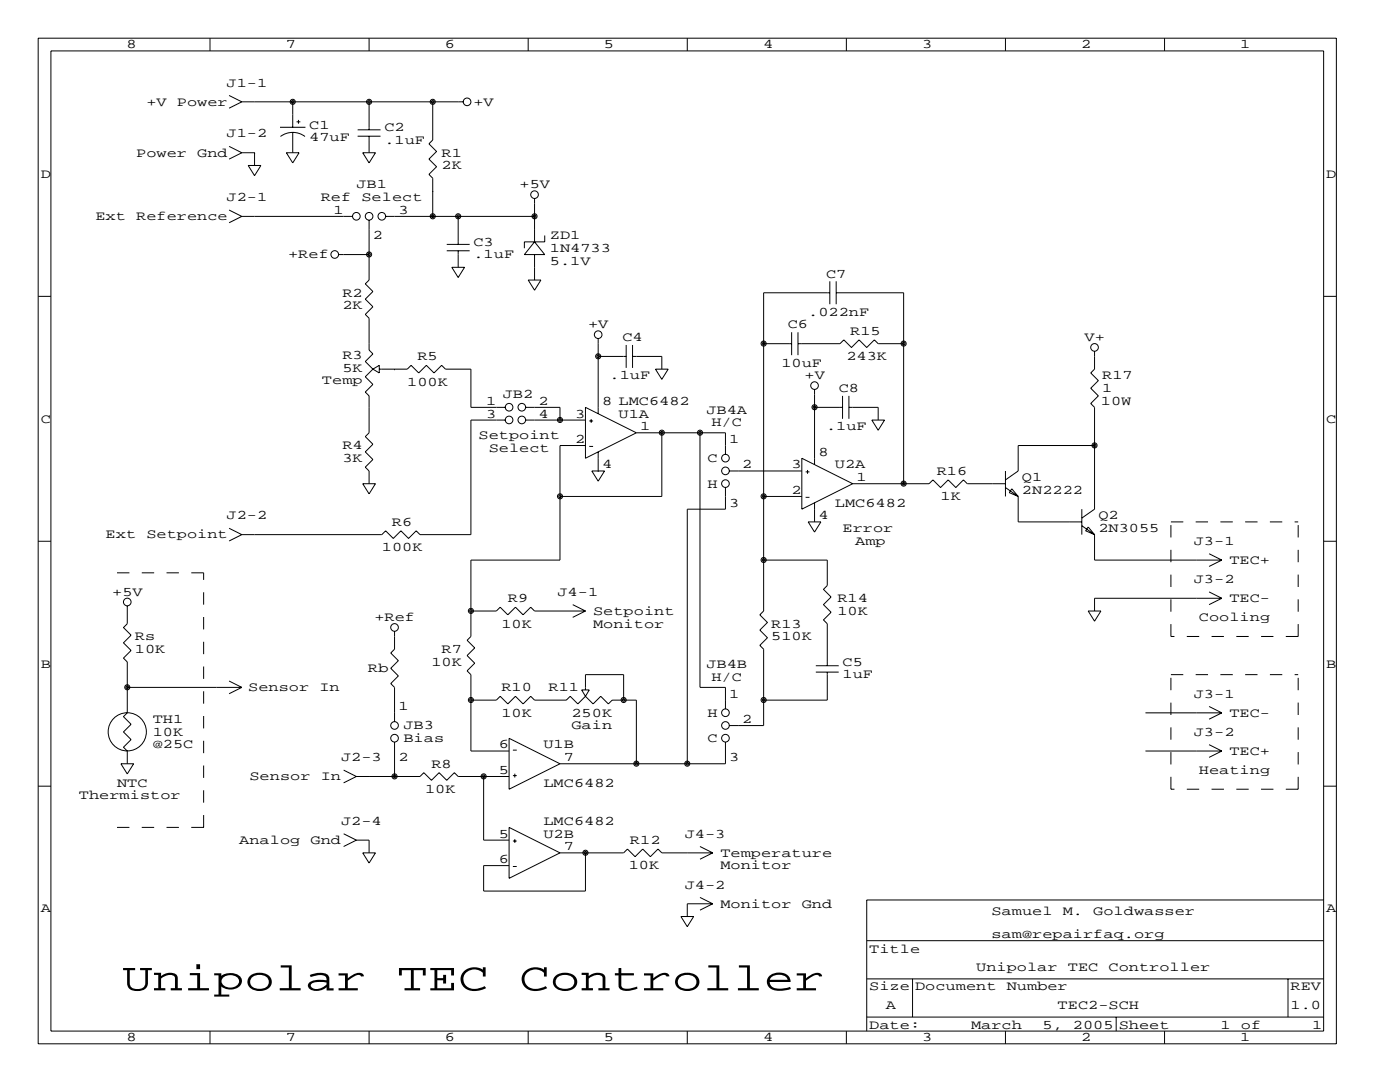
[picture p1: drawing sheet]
<svg xmlns="http://www.w3.org/2000/svg" width="279mm" height="216mm" viewBox="0 0 279 216" stroke-linecap="round" stroke-linejoin="round" font-family="sans-serif">
<g fill="none" stroke="#000" stroke-width=".2">
<path d="M7.6 7.6h259.1v200.7h-259.1zM10.2 10.2h254v195.5h-254zM41.9 7.6v2.6M45.7 19l2.6 1.3M73.7 7.6v2.6M105.4 7.6v2.6M137.2 7.6v2.6M168.9 7.6v2.6M200.7 7.6v2.6M232.4 7.6v2.6M45.7 29.2l2.6 1.3M48.3 20.3h44.2"/>
<path d="M48.3 30.5h2.5M48.3 30.5l-2.6 1.2M48.3 20.3l-2.6 1.3M49.5 33h2.6l-1.3 2.1zM50.8 30.5h.1M50.8 30.5v2.5M55.9 25.4h5.1M56 27.2a4.1 4.1 0 0 1 4.9 0M57.1 30.5h2.6l-1.3 2zM58.4 20.3h.1M58.4 20.3v5.1M58.4 26.4v4.1"/>
<path d="M59.2 24.3h.7M59.6 23.9v.8M71.4 27.2h4.5M71.4 25.9h4.5M72.4 30.5h2.5l-1.2 2zM73.7 20.3v5.6M73.7 27.2v3.3M86.4 38.1h.1M86.4 20.3v7.6l-.8 .8 1.5 1.5-1.5 1.5 1.5 1.6-1.5 1.5 .8 .8v7.6M106.7 39.6v8.7M7.6 59.1h2.6M45.7 41.9l2.6 1.3"/>
<path d="M48.3 43.2l-2.6 1.2M48.3 43.2h22.1M67.6 50.8h6.1M73.7 43.9v12l-.8 .7 1.5 1.6-1.5 1.5 1.5 1.5-1.5 1.5 .8 .8v6.3l.7 .8-1.5 1.5 1.5 1.6M77 43.2h29.7M86.4 43.2h.1M89.2 50h4.5M89.2 48.8h4.5M90.2 53.3h2.5l-1.3 2.1zM91.4 43.2v5.6M91.4 50v3.3M105.4 55.9h2.5l-1.2 2z"/>
<path d="M106.7 43.2h.1M106.7 50.8v5.1M106.7 48.3l2 2.5h-4.1zM108.7 47v1.3h-4.1v1.2M165.6 58.4h-13.2v63.5l-.8 .8 1.6 1.5-1.6 1.5 1.6 1.6-1.6 1.5 .8 .7v15.3h-6.9M165.6 56.1v4.6M166.9 58.4h13.4v38.1M166.9 56.1v4.6M264.2 59.1h2.5M74.4 73.7l-1.5 1.5 1.5 1.5-1.5 1.5 .8 .8v7.4l-.8 .7 1.5 1.5-1.5 1.6 1.5 1.5-1.5 1.5 .8 .8v2.5M74.4 73.7l1.3-.8v1.5zM75.7 73.7h5.6l.7-.8 1.6 1.5 1.5-1.5 1.5 1.5 1.5-1.5 .8 .8h5.1v7.6h6.8"/>
<path d="M78.7 73.7h.1M119.4 67.6v14.9M119.4 71.1h5.6M125 68.8v4.6M126.2 71.1h5.9v2.6M126.2 68.8v4.6M130.8 73.7h2.5l-1.2 2zM152.4 68.6h5.6M158 66.3v4.6M159.3 68.6h8.3l.8-.8 1.5 1.5 1.5-1.5 1.6 1.5 1.5-1.5 .8 .8h5M159.3 66.3v4.6M162.6 77.7v15"/>
<path d="M168.1 79v4.6M169.4 79v4.6M218.4 70.1v3.6l-.7 .7 1.5 1.5-1.5 1.6 1.5 1.5-1.5 1.5 .7 .8v20.3l-2.5 1.8M72.4 96.5h2.5l-1.2 2.1zM100.8 83.8h-6.8v22.9h-10.2l-.7-.8-1.6 1.5-1.5-1.5-1.5 1.5-1.5-1.5-.8 .8h-27.9M104.9 83.8h11.9M104.9 81.3h6.9v2.5M116.8 81.3l10.2 5.1-10.2 5zM116.8 88.9h-5v22.9h-17.8v15.2l-.8 .8 1.5 1.5-1.5 1.5 1.5 1.5-1.5 1.6 .8 .7v15.3h7.6M117.6 84h.8M117.6 89.1h.8M118 83.6v.8"/>
<path d="M118.1 94h2.5l-1.2 2zM119.4 94h.1M119.4 90.2v3.8M127 86.4h17.8v4.3M132.1 86.4h.1M132.1 86.4v12.7h-20.3M139.7 86.4v50.8h5.1v4.3M144.8 97.3v4.3h-7.6v50.8M145.5 94h14.5M152.4 99.1h7.6M160 91.4l10.2 5.1-10.2 5.1zM160.8 94.2h.7"/>
<path d="M160.8 99.2h.7M161.2 93.8v.7M162.6 81.3h5.5M169.4 81.3h5.9v2.5M170.2 96.5h15.2l.8-.7 1.5 1.5 1.5-1.5 1.6 1.5 1.5-1.5 .7 .7h7.7M174 83.8h2.5l-1.2 2.1zM180.3 96.5h.1M200.7 94v5.1M200.7 97.3l2.5 1.8M201.9 97.5l1.3 1.6-1.8-.8zM203.2 99.1v5h12.7M218.4 88.9h-15.2v5.1l-2.5 1.8"/>
<path d="M7.6 108h2.6M45.7 105.4l2.6 1.3M48.3 106.7l-2.6 1.2M152.4 111.8h12.7v5l-.8 .8 1.6 1.5-1.6 1.5 1.6 1.6-1.6 1.5 .8 .8v8.3M161.3 104.1h2.5l-1.2 2.1zM162.6 100.3v3.8M215.9 101.6v5.1M215.9 104.9l2.5 1.8M217.2 105.2l1.2 1.5-1.7-.8zM218.4 106.7v5.1h25.4M241.3 110.5l2.5 1.3M241.3 118.1l2.5 1.3"/>
<path d="M243.8 119.4h-25.4v2.5M243.8 111.8l-2.5 1.2M243.8 119.4l-2.5 1.2M264.2 108h2.5M25.4 137.2h.1M25.4 120.9v3.6l-.8 .7 1.6 1.5-1.6 1.6 1.6 1.5-1.6 1.5 .8 .8v10.1l-.8 .8 1.6 1.5-1.6 1.5 1.6 1.6-1.6 1.5 .8 .8v2.5M25.4 137.2h22.9M45.7 135.9l2.6 1.3M48.3 137.2l-2.6 1.2M78.7 126v3.5l-.7 .8 1.5 1.5-1.5 1.5 1.5 1.6-1.5 1.5 .7 .8v6.8M94 121.9h5.1l.7-.7 1.5 1.5 1.6-1.5 1.5 1.5 1.5-1.5 .8 .7h10.1M114.3 120.6l2.5 1.3"/>
<path d="M116.1 137.7h1.5l-.8 1.2zM116.8 137.7v-3.1h7.7v5.1M116.8 138.9l-1.5 1.6-1.5-1.6-.8 .8h-6.3l-.8-.8-1.5 1.6-1.5-1.6-1.6 1.6-1.5-1.6-.7 .8h-5.1M116.8 121.9l-2.5 1.3M116.8 138.9l1.6 1.6 1.5-1.6 1.5 1.6 .8-.8h4.8v12.7M162.8 132.8h4.6M162.8 134.1h4.6M165.1 134.1v5.6h-12.7M217.2 121.9h2.5l-1.3 2.1zM7.6 156.9h2.6M24.1 152.4h2.6l-1.3 2zM68.6 153.7l2.5 1.2"/>
<path d="M71.1 154.9h12.7l.8-.7 1.5 1.5 1.5-1.5 1.6 1.5 1.5-1.5 .7 .7h10.2M71.1 154.9l-2.5 1.3M78.7 148.1v6.8M96.5 154.9v12.7h5.1M101.6 147.3l10.2 5.1-10.2 5.1zM102.4 154.8h.7M102.4 149.7h.7M102.7 154.4v.7M144.8 148.1v4.3h-33M228.6 142.2h15.2M228.6 149.9h15.2M241.3 141l2.5 1.2"/>
<path d="M241.3 148.6l2.5 1.3M243.8 142.2l-2.5 1.3M243.8 149.9l-2.5 1.2M264.2 156.9h2.5M68.6 166.4l2.5 1.2M71.1 167.6h2.6v2.6M71.1 167.6l-2.5 1.3M72.4 170.2h2.5l-1.2 2zM101.6 165.1l10.2 5.1-10.2 5.1zM102.4 167.8h.7M102.4 172.9h.7M102.7 167.4v.8"/>
<path d="M111.8 170.2h12.7l.7-.8 1.5 1.5 1.6-1.5 1.5 1.5 1.5-1.5 .8 .8h10.1M116.8 170.2h.1M116.8 170.2v7.6h-20.3v-5.1h5.1M139.7 168.9l2.5 1.3M139.7 179.1l2.5 1.2M142.2 170.2l-2.5 1.2M264.2 179.6h-91.2v26.1M135.9 182.9h2.5l-1.2 2zM142.2 180.3h-5v2.6M142.2 180.3l-2.5 1.3M173 195.3h91.2M173 187.7h91.2"/>
<path d="M182.1 195.3v7.6M257 195.3v7.6M41.9 205.7v2.6M73.7 205.7v2.6M105.4 205.7v2.6M137.2 205.7v2.6M168.9 205.7v2.6M173 202.9h91.2M200.7 205.7v2.6M222.8 202.9v2.8M232.4 205.7v2.6"/>
<circle cx="58.4" cy="20.3" r=".51"/>
<circle cx="58.4" cy="20.3" r=".25"/>
<circle cx="73.7" cy="20.3" r=".51"/>
<circle cx="73.7" cy="20.3" r=".25"/>
<circle cx="86.4" cy="20.3" r=".51"/>
<circle cx="86.4" cy="20.3" r=".25"/>
<circle cx="93.2" cy="20.3" r=".76"/>
<circle cx="106.7" cy="38.8" r=".76"/>
<circle cx="66.8" cy="50.8" r=".76"/>
<circle cx="71.1" cy="43.2" r=".76"/>
<circle cx="73.7" cy="50.8" r=".51"/>
<circle cx="73.7" cy="43.2" r=".76"/>
<circle cx="73.7" cy="50.8" r=".25"/>
<circle cx="76.2" cy="43.2" r=".76"/>
<circle cx="86.4" cy="43.2" r=".51"/>
<circle cx="86.4" cy="43.2" r=".25"/>
<circle cx="91.4" cy="43.2" r=".51"/>
<circle cx="91.4" cy="43.2" r=".25"/>
<circle cx="106.7" cy="43.2" r=".51"/>
<circle cx="106.7" cy="43.2" r=".25"/>
<circle cx="119.4" cy="71.1" r=".51"/>
<circle cx="119.4" cy="66.8" r=".76"/>
<circle cx="119.4" cy="71.1" r=".25"/>
<circle cx="152.4" cy="68.6" r=".51"/>
<circle cx="152.4" cy="68.6" r=".25"/>
<circle cx="162.6" cy="76.9" r=".76"/>
<circle cx="180.3" cy="68.6" r=".51"/>
<circle cx="180.3" cy="68.6" r=".25"/>
<circle cx="218.4" cy="69.3" r=".76"/>
<circle cx="101.6" cy="81.3" r=".76"/>
<circle cx="101.6" cy="83.8" r=".76"/>
<circle cx="104.1" cy="81.3" r=".76"/>
<circle cx="104.1" cy="83.8" r=".76"/>
<circle cx="111.8" cy="99" r=".51"/>
<circle cx="111.8" cy="83.8" r=".51"/>
<circle cx="111.8" cy="99" r=".25"/>
<circle cx="111.8" cy="83.8" r=".25"/>
<circle cx="132.1" cy="86.3" r=".51"/>
<circle cx="132.1" cy="86.3" r=".25"/>
<circle cx="139.7" cy="86.3" r=".51"/>
<circle cx="139.7" cy="86.3" r=".25"/>
<circle cx="144.8" cy="94" r=".76"/>
<circle cx="144.8" cy="96.5" r=".76"/>
<circle cx="144.8" cy="91.4" r=".76"/>
<circle cx="152.4" cy="99" r=".51"/>
<circle cx="152.4" cy="99" r=".25"/>
<circle cx="162.6" cy="81.3" r=".51"/>
<circle cx="162.6" cy="81.3" r=".25"/>
<circle cx="180.3" cy="96.5" r=".51"/>
<circle cx="180.3" cy="96.5" r=".25"/>
<circle cx="218.4" cy="88.9" r=".51"/>
<circle cx="218.4" cy="88.9" r=".25"/>
<circle cx="152.4" cy="111.7" r=".51"/>
<circle cx="152.4" cy="111.7" r=".25"/>
<circle cx="25.4" cy="137.1" r=".51"/>
<circle cx="25.4" cy="120.1" r=".76"/>
<circle cx="25.4" cy="137.1" r=".25"/>
<circle cx="78.7" cy="125.2" r=".76"/>
<circle cx="94" cy="139.7" r=".51"/>
<circle cx="94" cy="121.9" r=".51"/>
<circle cx="94" cy="139.7" r=".25"/>
<circle cx="94" cy="121.9" r=".25"/>
<circle cx="124.5" cy="139.7" r=".51"/>
<circle cx="124.5" cy="139.7" r=".25"/>
<circle cx="152.4" cy="139.7" r=".51"/>
<circle cx="152.4" cy="139.7" r=".25"/>
<circle cx="25.4" cy="146" r="3.8"/>
<circle cx="78.7" cy="154.9" r=".51"/>
<circle cx="78.7" cy="144.8" r=".76"/>
<circle cx="78.7" cy="147.3" r=".76"/>
<circle cx="78.7" cy="154.9" r=".25"/>
<circle cx="96.5" cy="154.9" r=".51"/>
<circle cx="96.5" cy="154.9" r=".25"/>
<circle cx="127" cy="152.4" r=".51"/>
<circle cx="127" cy="152.4" r=".25"/>
<circle cx="137.2" cy="152.4" r=".51"/>
<circle cx="137.2" cy="152.4" r=".25"/>
<circle cx="144.8" cy="144.8" r=".76"/>
<circle cx="144.8" cy="147.3" r=".76"/>
<circle cx="144.8" cy="142.2" r=".76"/>
<circle cx="116.8" cy="170.2" r=".51"/>
<circle cx="116.8" cy="170.2" r=".25"/>
</g>
<path d="M40.6 114.3h-17.7M233.7 104.1h25.4M233.7 127v-22.9M233.7 134.6h25.4M259.1 127v-22.9M259.1 127h-25.4M233.7 157.5v-22.9M259.1 157.5v-22.9M259.1 157.5h-25.4M40.6 165.1v-50.8M40.6 165.1h-17.7" fill="none" stroke="#000" stroke-width=".2" stroke-dasharray="2.5" stroke-linecap="butt"/>
<g font-size="7.9">
<text x="24.4" y="197.6">Unipolar</text>
<text x="79.2" y="197.6">TEC</text>
<text x="103.6" y="197.6">Controller</text>
</g>
<g font-size="2.6">
<text x="25.3" y="9.7">8</text>
<text x="57" y="9.7">7</text>
<text x="88.8" y="9.7">6</text>
<text x="120.5" y="9.7">5</text>
<text x="152.3" y="9.7">4</text>
<text x="184" y="9.7">3</text>
<text x="215.8" y="9.7">2</text>
<text x="247.5" y="9.7">1</text>
<text x="45.2" y="17.3">J1-1</text>
<text x="29.2" y="21.1">+V</text>
<text x="35.3" y="21.1">Power</text>
<text x="94.5" y="21.1">+V</text>
<text x="45.2" y="27.4">J1-2</text>
<text x="61.7" y="25.7">C1</text>
<text x="61.7" y="28.2">47uF</text>
<text x="76.7" y="26.2">C2</text>
<text x="76.7" y="28.7">.1uF</text>
<text x="8.1" y="35.5">D</text>
<text x="27.2" y="31.2">Power</text>
<text x="39.4" y="31.2">Gnd</text>
<text x="88.1" y="31.2">R1</text>
<text x="88.1" y="33.8">2K</text>
<text x="264.7" y="35.5">D</text>
<text x="45.2" y="40.1">J2-1</text>
<text x="64" y="40.1">Ref</text>
<text x="71.1" y="37.6">JB1</text>
<text x="72.1" y="40.1">Select</text>
<text x="103.7" y="37.6">+5V</text>
<text x="19" y="43.9">Ext</text>
<text x="27.2" y="43.9">Reference</text>
<text x="66.5" y="42.7">1</text>
<text x="74.4" y="47.8">2</text>
<text x="79.5" y="42.7">3</text>
<text x="109.7" y="47.8">ZD1</text>
<text x="57.5" y="51.6">+Ref</text>
<text x="94.5" y="49">C3</text>
<text x="94.5" y="51.6">.1uF</text>
<text x="109.7" y="50.3">1N4733</text>
<text x="109.7" y="52.8">5.1V</text>
<text x="68.3" y="59.2">R2</text>
<text x="164.8" y="55.4">C7</text>
<text x="68.3" y="61.7">2K</text>
<text x="117.4" y="65.5">+V</text>
<text x="157.2" y="65.5">C6</text>
<text x="161.3" y="63">.022nF</text>
<text x="68.3" y="71.6">R3</text>
<text x="83.3" y="71.9">R5</text>
<text x="124.2" y="68.1">C4</text>
<text x="168.9" y="71.9">243K</text>
<text x="169.7" y="66.8">R15</text>
<text x="216.4" y="68.1">V+</text>
<text x="64.3" y="76.7">Temp</text>
<text x="68.3" y="74.2">5K</text>
<text x="81.3" y="77">100K</text>
<text x="121.7" y="75.7">.1uF</text>
<text x="156" y="73.2">10uF</text>
<text x="160.6" y="75.7">+V</text>
<text x="220" y="75.7">R17</text>
<text x="97" y="80.8">1</text>
<text x="97" y="83.3">3</text>
<text x="100.3" y="79.5">JB2</text>
<text x="107.4" y="80.8">2</text>
<text x="107.4" y="83.3">4</text>
<text x="114.8" y="83.3">3</text>
<text x="120.1" y="80.8">8 LMC6482</text>
<text x="123.4" y="83.3">U1A</text>
<text x="141" y="82.5">JB4A</text>
<text x="167.4" y="78.2">C8</text>
<text x="219.7" y="80.8">10W</text>
<text x="220" y="78.2">1</text>
<text x="8.1" y="84.3">C</text>
<text x="68.3" y="89.7">R4</text>
<text x="95.5" y="87.6">Setpoint</text>
<text x="114.8" y="88.4">2</text>
<text x="127.8" y="85.9">1</text>
<text x="142" y="85.1">H/C</text>
<text x="145.5" y="88.4">1</text>
<text x="164.8" y="85.9">.1uF</text>
<text x="264.7" y="84.3">C</text>
<text x="68.3" y="92.2">3K</text>
<text x="97.5" y="90.2">Select</text>
<text x="120.1" y="93.5">4</text>
<text x="141.2" y="92.2">C</text>
<text x="148.1" y="93.5">2</text>
<text x="158" y="93.5">3</text>
<text x="163.3" y="90.9">8</text>
<text x="166.6" y="93.5">U2A</text>
<text x="186.9" y="94.7">R16</text>
<text x="141.2" y="97.3">H</text>
<text x="145.5" y="101.1">3</text>
<text x="158" y="98.6">2</text>
<text x="166.6" y="101.1">LMC6482</text>
<text x="170.9" y="96">1</text>
<text x="187.7" y="99.8">1K</text>
<text x="204" y="96">Q1</text>
<text x="204" y="98.6">2N2222</text>
<text x="21.1" y="107.4">Ext</text>
<text x="29.2" y="107.4">Setpoint</text>
<text x="45.2" y="103.6">J2-2</text>
<text x="78.2" y="104.9">R6</text>
<text x="163.3" y="103.6">4</text>
<text x="168.1" y="106.2">Error</text>
<text x="219.2" y="103.6">Q2</text>
<text x="219.2" y="106.2">2N3055</text>
<text x="76.2" y="110">100K</text>
<text x="170.7" y="108.7">Amp</text>
<text x="238.3" y="108.7">J3-1</text>
<text x="245.4" y="112.5">TEC+</text>
<text x="22.4" y="118.9">+5V</text>
<text x="111.3" y="118.9">J4-1</text>
<text x="238.3" y="116.3">J3-2</text>
<text x="74.7" y="124">+Ref</text>
<text x="100.1" y="125.2">10K</text>
<text x="101.3" y="120.1">R9</text>
<text x="118.4" y="122.7">Setpoint</text>
<text x="118.4" y="125.2">Monitor</text>
<text x="153.9" y="125.2">R13</text>
<text x="167.1" y="120.1">R14</text>
<text x="167.1" y="122.7">10K</text>
<text x="239.3" y="124">Cooling</text>
<text x="245.4" y="120.1">TEC-</text>
<text x="26.9" y="127.8">Rs</text>
<text x="26.9" y="130.3">10K</text>
<text x="88.1" y="130.3">R7</text>
<text x="153.9" y="127.8">510K</text>
<text x="8.1" y="133.2">B</text>
<text x="49.5" y="137.9">Sensor</text>
<text x="63.8" y="137.9">In</text>
<text x="73.4" y="134.1">Rb</text>
<text x="86.1" y="132.8">10K</text>
<text x="100.1" y="137.9">R10</text>
<text x="109.5" y="137.9">R11</text>
<text x="141" y="133.3">JB4B</text>
<text x="142" y="135.9">H/C</text>
<text x="168.1" y="132.8">C5</text>
<text x="168.1" y="135.4">1uF</text>
<text x="264.7" y="133.2">B</text>
<text x="79.5" y="141.7">1</text>
<text x="100.1" y="143">10K</text>
<text x="114" y="143">250K</text>
<text x="141.2" y="143">H</text>
<text x="145.5" y="139.2">1</text>
<text x="238.3" y="139.2">J3-1</text>
<text x="245.4" y="143">TEC-</text>
<text x="30.5" y="144.3">TH1</text>
<text x="30.5" y="146.8">10K</text>
<text x="30.5" y="149.4">@25C</text>
<text x="80.5" y="145.5">JB3</text>
<text x="80.5" y="148.1">Bias</text>
<text x="99.6" y="149.4">6</text>
<text x="108.5" y="149.4">U1B</text>
<text x="114" y="145.5">Gain</text>
<text x="141.2" y="148.1">C</text>
<text x="148.1" y="144.3">2</text>
<text x="238.3" y="146.8">J3-2</text>
<text x="49.8" y="155.7">Sensor</text>
<text x="64" y="155.7">In</text>
<text x="68.1" y="151.9">J2-3</text>
<text x="79.5" y="151.9">2</text>
<text x="86.1" y="153.2">R8</text>
<text x="99.6" y="154.4">5</text>
<text x="112.5" y="151.9">7</text>
<text x="145.5" y="151.9">3</text>
<text x="239.3" y="154.4">Heating</text>
<text x="245.4" y="150.6">TEC+</text>
<text x="15.7" y="159.5">Thermistor</text>
<text x="23.4" y="157">NTC</text>
<text x="84.8" y="158.2">10K</text>
<text x="108.5" y="157">LMC6482</text>
<text x="68.1" y="164.6">J2-4</text>
<text x="99.6" y="167.1">5</text>
<text x="108.5" y="167.1">U2B</text>
<text x="108.5" y="164.6">LMC6482</text>
<text x="136.7" y="167.1">J4-3</text>
<text x="47.8" y="168.4">Analog</text>
<text x="62" y="168.4">Gnd</text>
<text x="99.6" y="172.2">6</text>
<text x="112.5" y="169.7">7</text>
<text x="125.5" y="173.5">10K</text>
<text x="125.7" y="168.4">R12</text>
<text x="143.8" y="170.9">Temperature</text>
<text x="143.8" y="173.5">Monitor</text>
<text x="136.7" y="177.3">J4-2</text>
<text x="8.1" y="182.1">A</text>
<text x="143.8" y="181.1">Monitor</text>
<text x="160" y="181.1">Gnd</text>
<text x="197.9" y="182.6">Samuel</text>
<text x="212.1" y="182.6">M.</text>
<text x="218.2" y="182.6">Goldwasser</text>
<text x="264.7" y="182.1">A</text>
<text x="173.5" y="190.2">Title</text>
<text x="197.9" y="187.2">sam@repairfaq.org</text>
<text x="173.5" y="197.6">Size Document</text>
<text x="194.8" y="193.8">Unipolar</text>
<text x="200.9" y="197.6">Number</text>
<text x="213.1" y="193.8">TEC</text>
<text x="221.2" y="193.8">Controller</text>
<text x="257.6" y="197.6">REV</text>
<text x="176.8" y="201.4">A</text>
<text x="211.1" y="201.4">TEC2-SCH</text>
<text x="257.6" y="201.4">1.0</text>
<text x="25.3" y="207.8">8</text>
<text x="57" y="207.8">7</text>
<text x="88.8" y="207.8">6</text>
<text x="120.5" y="207.8">5</text>
<text x="152.3" y="207.8">4</text>
<text x="173.5" y="205.2">Date:</text>
<text x="184" y="207.8">3</text>
<text x="193.8" y="205.2">March</text>
<text x="208" y="205.2">5,</text>
<text x="214.1" y="205.2">2005 Sheet</text>
<text x="215.8" y="207.8">2</text>
<text x="243.6" y="205.2">1</text>
<text x="247.5" y="207.8">1</text>
<text x="247.7" y="205.2">of</text>
<text x="261.9" y="205.2">1</text>
</g>
</svg>
